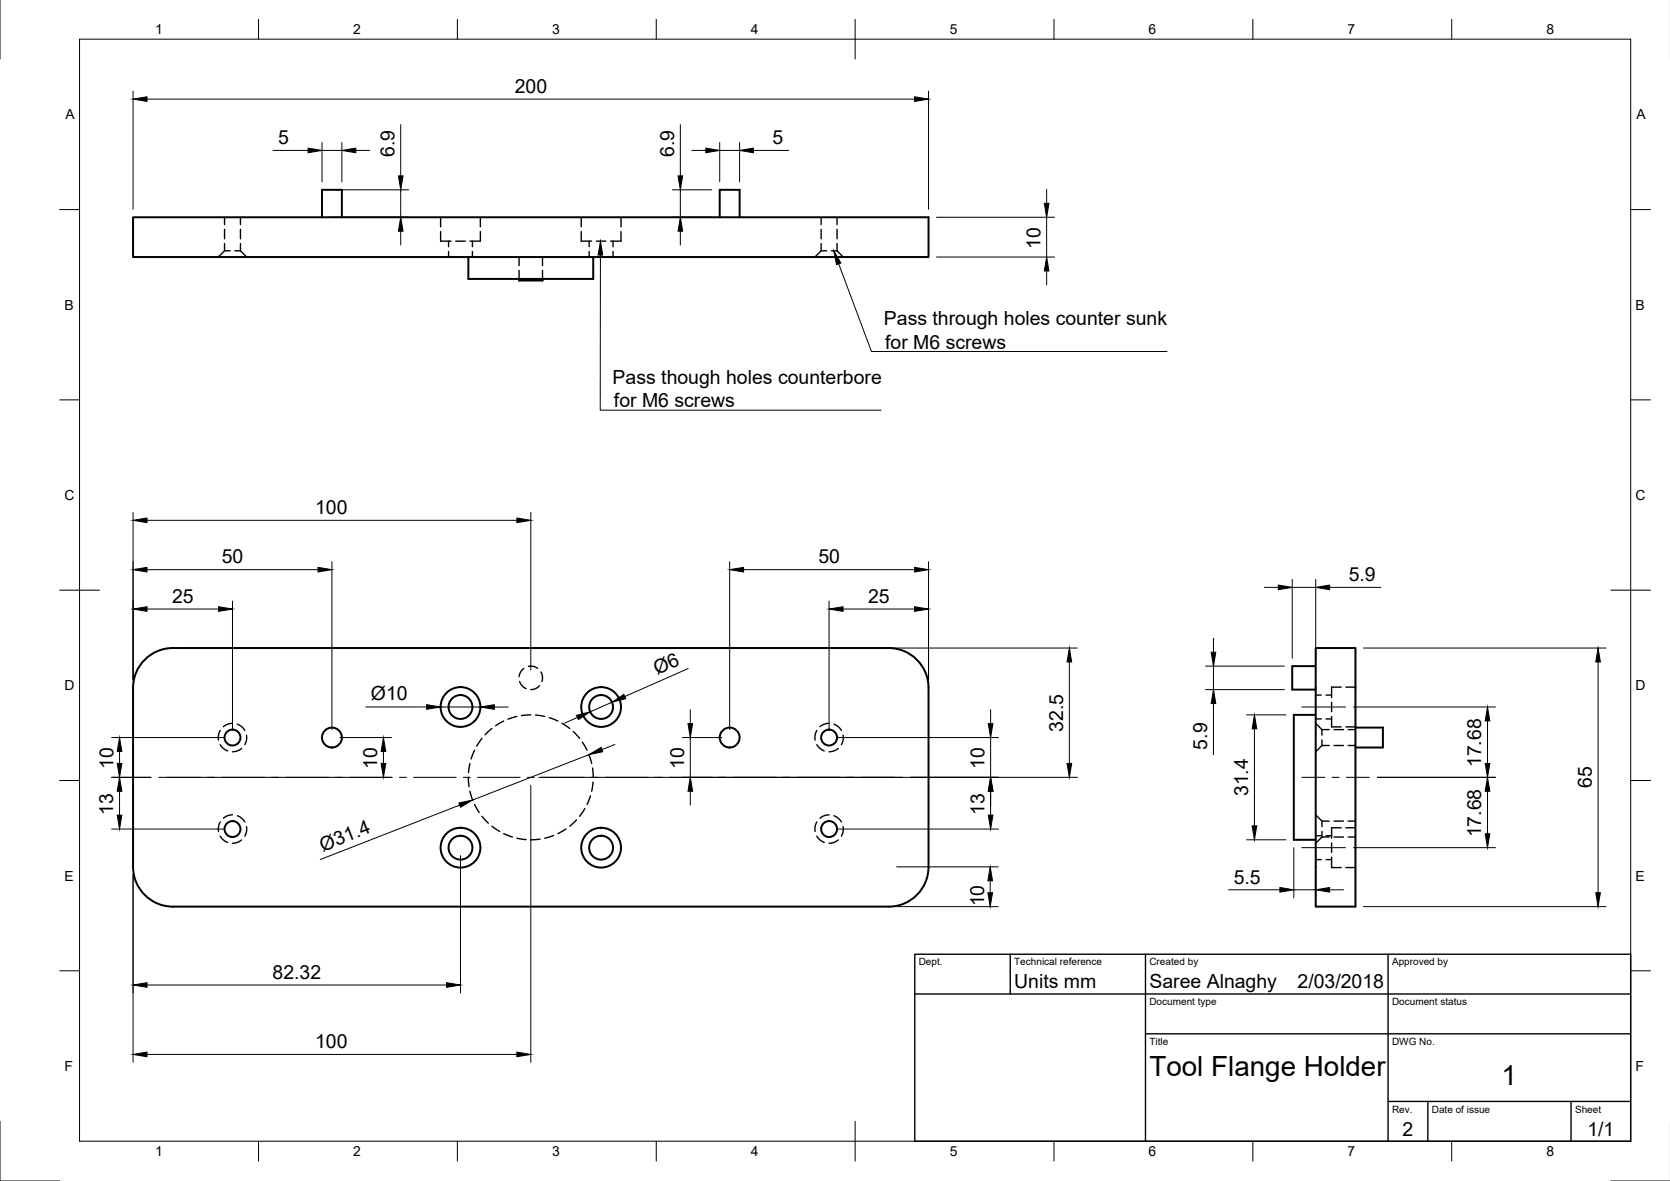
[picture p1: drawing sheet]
<svg xmlns="http://www.w3.org/2000/svg" width="420mm" height="297mm" viewBox="0 0 420 297" stroke-linecap="round" stroke-linejoin="round" font-family="sans-serif">
<!-- layer: Visible -->
<g fill="none" stroke="#000" stroke-width=".5">
<path d="M33.5 54.6h200.1v10.1h-200.1zM81 54.6v-6.9h5v6.9M181.1 54.6v-6.9h5v6.9M117.8 64.7v5.5h31.5v-5.5M130.6 70.2v.4h5.9v-.4M36 166.4a10 10 0 0 1 7.5-3.4h180.1a10 10 0 0 1 10 10v45a10 10 0 0 1-10 10h-180.1a10 10 0 0 1-10-10v-45a10 10 0 0 1 2.5-6.6zM331 179.8h-5.5v31.4h5.5M331 163h10v65h-10zM331 167.5h-5.9v5.9h5.9M341 183h6.9v5h-6.9"/>
<circle cx="115.9" cy="177.8" r="3"/>
<circle cx="115.9" cy="177.8" r="5"/>
<circle cx="151.2" cy="177.8" r="3"/>
<circle cx="151.2" cy="177.8" r="5"/>
<circle cx="58.5" cy="185.5" r="2"/>
<circle cx="83.5" cy="185.5" r="2.5"/>
<circle cx="183.6" cy="185.5" r="2.5"/>
<circle cx="208.6" cy="185.5" r="2"/>
<circle cx="58.5" cy="208.5" r="2"/>
<circle cx="115.9" cy="213.2" r="3"/>
<circle cx="115.9" cy="213.2" r="5"/>
<circle cx="151.2" cy="213.2" r="3"/>
<circle cx="151.2" cy="213.2" r="5"/>
<circle cx="208.6" cy="208.5" r="2"/>
</g>
<!-- layer: Hidden -->
<g fill="none" stroke="#000" stroke-width=".35">
<path d="M56.5 54.6v1.9M56.5 57.7v2.4M60.5 54.6v1.9M60.5 57.7v2.4M110.9 58.2v2.4h2.6M110.9 54.6v2.5M120.9 58.2v2.4h-2.7M120.9 54.6v2.5M146.2 58.2v2.4h2.7M146.2 54.6v2.5M156.2 58.2v2.4h-2.6M156.2 54.6v2.5"/>
<path d="M206.6 54.6v1.9M206.6 57.7v2.4M210.6 54.6v1.9M210.6 57.7v2.4M56.5 63.1h1.4M56.5 61.2v1.9l-1.6 1.6M59.1 63.1h1.4M60.5 63.1l1.6 1.6M60.5 61.2v1.9M112.9 60.6v1.5M112.9 63.2v1.5M114.7 60.6h2.3"/>
<path d="M118.9 60.6v1.5M118.9 63.2v1.5M130.6 64.7v2.1M130.6 68v2.2M136.5 64.7v2.1M136.5 68v2.2M148.2 60.6v1.5M148.2 63.2v1.5M150 60.6h2.4M154.2 60.6v1.5M154.2 63.2v1.5M206.6 63.1h1.4"/>
<path d="M206.6 61.2v1.9l-1.6 1.6M209.2 63.1h1.4M210.6 63.1l1.6 1.6M210.6 61.2v1.9M130.7 171.4a2.95 2.95 0 0 0 1.6 1.8M131.8 168.1a2.94 2.94 0 0 0-1.2 2.1M132.9 167.6a2.93 2.93 0 0 1 2.4 .5M133.5 179.8l-2.3 .2M134.7 179.8l2.3 .4M135.7 172.5a2.95 2.95 0 0 1-2.2 .9M136.1 169a2.96 2.96 0 0 1 .2 2.4M331 174.8h1.4"/>
<path d="M333.6 174.8h1.4M335 176.6v2.4M337.4 172.8h-2.4v2.6M338.6 172.8h2.4M55.4 183.7a3.6 3.6 0 0 0-.4 2.4M55.4 187.3a3.5 3.5 0 0 0 1.9 1.6M58.5 181.9a3.6 3.6 0 0 0-2.3 .9M59.7 182.1a3.6 3.6 0 0 1 1.9 1.6M60.8 188.2l-1 .6-1.3 .3M62 184.9a3.5 3.5 0 0 1-.4 2.4M117.8 195.5l.2 2.4M118.2 192l-.3 2.3"/>
<path d="M118.2 199l.7 2.3M119.4 188.7l-.9 2.2M121.3 185.7l-1.4 2M123.7 183.2l-1.7 1.6M126.7 181.4l-2 1.1M130 180.2l-2.2 .7M138.2 180.5l2.2 .9M141.4 181.9l1.9 1.3M144.2 184l1.6 1.7M146.5 186.7l1.2 2M148.2 189.8l.7 2.2M149.1 193.2l.2 2.3"/>
<path d="M149.2 196.7l-.3 2.3M205.5 183.7a3.6 3.6 0 0 0-.4 2.4M205.5 187.3a3.5 3.5 0 0 0 1.9 1.6M208.6 181.9a3.6 3.6 0 0 0-2.3 .9M209.8 182.1a3.6 3.6 0 0 1 1.9 1.6M210.9 188.2l-1 .6-1.3 .3M212.1 184.9a3.6 3.6 0 0 1-.4 2.4M331 181.9l1.6 1.6h1.8M331 180.8h1.4M332.6 183.5v1.4M332.6 186.1v1.4M332.6 187.5l-1.6 1.6"/>
<path d="M332.6 187.5h1.8M333.6 180.8h1.4M335 180.2v2.6h2.4M335.6 183.5h2.4M335.6 187.5h2.4M338.6 182.8h2.4M339.2 183.5h1.8M339.2 187.5h1.8M55.4 206.7l-.4 1.1v1.3M55.4 210.3a3.6 3.6 0 0 0 1.9 1.6M58.5 205a3.6 3.6 0 0 0-2.3 .8M59.7 205.2a3.6 3.6 0 0 1 1.9 1.5"/>
<path d="M60.8 211.3l-1 .5-1.3 .3M62 207.9a3.5 3.5 0 0 1-.4 2.4M119.4 202.3l1.2 2.1M121.3 205.3l1.6 1.7M123.7 207.8l2 1.3M126.7 209.7l2.2 .8M130 210.8l2.4 .4M135.9 211l-2.4 .2M139.3 210.1l-2.3 .7M142.4 208.5l-2 1.2M145.1 206.2l-1.8 1.6M147.1 203.4l-1.3 1.9"/>
<path d="M148.6 200.1l-.9 2.2M205.5 206.7l-.4 1.3v1.1M205.5 210.3a3.6 3.6 0 0 0 1.9 1.6M208.6 205a3.6 3.6 0 0 0-2.3 .8M209.8 205.2a3.6 3.6 0 0 1 1.9 1.5M210.9 211.3l-1 .5-1.3 .3M212.1 207.9a3.6 3.6 0 0 1-.4 2.4M331 204.9l1.6 1.6h1.8M331 216.2h1.4M331 210.2h1.4M332.6 206.5v1.4M332.6 209.1v1.4"/>
<path d="M332.6 210.5l-1.6 1.6M332.6 210.5h1.8M333.6 216.2h1.4M333.6 210.2h1.4M335 215.6v2.6h2.4M335 212v2.4M335.6 206.5h2.4M335.6 210.5h2.4M337.4 208.2h-2.4v2.6M338.6 218.2h2.4M338.6 208.2h2.4M339.2 206.5h1.8"/>
<path d="M339.2 210.5h1.8"/>
</g>
<!-- layer: Border -->
<g fill="none" stroke="#000" stroke-width=".25">
<path d="M0 -.1v15M20 9.9h390.3v277.1h-390.3zM65 4.8v5.1M115.1 4.8v5.1M165.1 4.8v5.1M215.1 4.8v10.1M265.2 4.8v5.1M315.2 4.8v5.1M365.2 4.8v5.1M15 52.7h5M410.3 52.7h5M15 100.6h5"/>
<path d="M410.3 100.6h5M15 148.4h10M405.3 148.4h10M15 196.3h5M410.3 196.3h5M15 244.2h5M410.3 244.2h5M0 282v15h15M65 287v5M115.1 287v5M165.1 287v5M215.1 282v10"/>
<path d="M265.2 287v5M315.2 287v5M365.2 287v5M405.3 297h14.9"/>
</g>
<!-- layer: TitleBlock -->
<path d="M230.2 240h180.1v47h-180.1zM230.2 250h180.1M254.2 240v10M288.2 240v47M349.2 240v47M288.2 260h122.1M349.2 277h61.1M359.2 277v10M395.3 277v10" fill="none" stroke="#000" stroke-width=".35"/>
<!-- layer: Dimensions -->
<g fill="none" stroke="#000" stroke-width=".25">
<path d="M33.5 22.9v29.7M37 24.9h193.1M68.7 37.8h8.8M81 37.8h5M81 35.8v9.9M86 35.8v9.9M89.5 37.8h3.5M100.8 31.3v12.9M171.2 31.3v12.9M174.1 37.8h3.5M181.1 35.8v9.9M181.1 37.8h5"/>
<path d="M186.1 35.8v9.9M189.6 37.8h8.8M233.6 22.9v29.7M83 54.6h19.8M83 47.7h19.8M100.8 47.7v6.9M100.8 58.1v3.6M169.2 54.6h9.9M169.2 47.7h9.9M171.2 47.7v6.9M171.2 58.1v3.6M235.6 54.6h29.7"/>
<path d="M263.3 47.6v3.5M263.3 54.6v10.1M235.6 64.7h29.7M263.3 68.2v3.5M33.5 128.9v42.1M37 130.9h93M133.5 128.9v39.6M37 143.3h43M37 153.2h18M58.5 151.2v32.3M83.5 141.3v42.2M183.6 141.3v42.2"/>
<path d="M187.1 143.3h43M208.6 151.2v32.3M212.1 153.2h18M233.6 141.3v29.7M318.1 147.7h3.5M325.1 145.7v19.8M325.1 147.7h5.9M331 145.7v19.8M334.5 147.7h12.9M45.5 163h225.5M92 177.8h15.3M110.9 177.8h10"/>
<path d="M124.4 177.8h3.5M154 176.6l-5.5 2.4M173.1 168.1l-15.9 7.1M173.7 178.5v3.5M249.2 178.5v3.5M269 166.5v25.5M303.3 167.5h19.8M303.3 173.4h19.8M305.3 160.5v3.5M305.3 167.5v5.9M305.3 176.9v12.9M313.6 179.8h9.9"/>
<path d="M340.5 177.8h35.7M343 163h61.1M402.1 166.5v58M28.1 185.5h28.4M28.1 195.5h9.9M30.1 189v3M30.1 199v6M42 195.5h56.5M85.5 185.5h13M96.5 189v3M133.5 197.5v69.7M135.5 195.5h135.5"/>
<path d="M145.3 180.4l-3.2 1.5M148.2 189.8l-29.3 11.4M154.7 187.3l-3.3 1.2M171.7 185.5h9.9M173.7 185.5v10M173.7 199v3.5M210.6 185.5h40.6M249.2 185.5v10M249.2 199v6M315.6 183.3v24.4M346.5 195.5h29.7M374.2 181.3v10.7"/>
<path d="M374.2 199v10.7M28.1 208.5h28.4M115.6 202.5l-35 13.7M115.9 215.2v34.5M210.6 208.5h40.6M225.6 218h25.5M313.6 211.2h9.9M325.5 213.2v12.6M331 213.2v12.6M340.5 213.2h35.7M33.5 220v47.2M225.6 228h25.5"/>
<path d="M249.1 221.5v3M309.1 223.8h12.9M325.5 223.8h5.5M334.5 223.8h3.5M343 228h61.1M37 247.7h75.4M37 265.2h93"/>
</g>
<g fill="#000" stroke="#000" stroke-width=".25">
<path d="M33.5 24.9l3.5-.6v1.2zM77.5 37.2l3.5 .6-3.5 .6zM86 37.8l3.5-.6v1.2zM177.6 37.2l3.5 .6-3.5 .6zM186.1 37.8l3.5-.6v1.2zM230.1 24.3l3.5 .6-3.5 .6zM100.8 54.6l.6 3.5h-1.2zM100.2 44.2h1.2l-.6 3.5zM171.2 54.6l.6 3.5h-1.2zM170.6 44.2h1.2l-.6 3.5zM262.7 51.1h1.2l-.6 3.5zM263.3 64.7l.6 3.5h-1.2z"/>
<path d="M33.5 130.9l3.5-.6v1.2zM130 130.3l3.5 .6-3.5 .6zM33.5 143.3l3.5-.6v1.2zM33.5 153.2l3.5-.6v1.2zM55 152.6l3.5 .6-3.5 .6zM80 142.7l3.5 .6-3.5 .6zM183.6 143.3l3.5-.6v1.2zM208.6 153.2l3.5-.6v1.2zM230.1 142.7l3.5 .6-3.5 .6zM230.1 152.6l3.5 .6-3.5 .6zM321.6 147.1l3.5 .6-3.5 .6zM331 147.7l3.5-.6v1.2z"/>
<path d="M107.4 177.2l3.5 .6-3.6 .6zM120.9 177.8l3.5-.6v1.2zM145 179.9l3.5-.9-3 2zM154 176.6l2.9-1.9 .5 1zM269 163l.6 3.5h-1.1zM304.7 164h1.2l-.6 3.5zM305.3 173.4l.6 3.5h-1.2zM402.1 163l.5 3.5h-1.1zM29.5 192h1.2l-.6 3.5zM30.1 185.5l.6 3.5h-1.2zM30.1 195.5l.6 3.5h-1.2zM96.5 185.5l.6 3.5h-1.2z"/>
<path d="M95.9 192h1.2l-.6 3.5zM148.2 189.8l3-1.8 .5 1.1zM173.1 182h1.2l-.6 3.5zM173.7 195.5l.6 3.5h-1.2zM249.2 195.5l.6 3.5h-1.2zM248.6 182h1.2l-.6 3.5zM268.5 192h1.1l-.6 3.5zM315.6 179.8l.6 3.5h-1.2zM373.7 192h1.1l-.6 3.5zM374.2 177.8l.6 3.5h-1.1zM374.2 195.5l.6 3.5h-1.1zM29.5 205h1.2l-.6 3.5z"/>
<path d="M115.4 202l3.5-.8-3 1.8zM248.6 205h1.2l-.6 3.5zM315 207.7h1.2l-.6 3.5zM373.7 209.7h1.1l-.6 3.5zM249.1 218l.6 3.5h-1.2zM248.5 224.5h1.2l-.6 3.5zM322 223.2l3.5 .6-3.5 .6zM331 223.8l3.5-.6v1.2zM401.5 224.5h1.1l-.5 3.5zM33.5 247.7l3.5-.5v1.1zM112.4 247.2l3.5 .5-3.5 .6zM33.5 265.2l3.5-.6v1.2z"/>
<path d="M130 264.6l3.5 .6-3.5 .6z"/>
</g>
<!-- layer: Center Lines -->
<g fill="none" stroke="#000" stroke-width=".25">
<path d="M327.5 177.8h11M40 195.5h10.4M52.2 195.5h1.8M55.8 195.5h10.7M68.3 195.5h1.8M71.9 195.5h10.7M84.4 195.5h1.8M88 195.5h10.7M100.5 195.5h1.8M104.1 195.5h10.7M116.6 195.5h1.8M120.1 195.5h10.8"/>
<path d="M132.7 195.5h1.7M136.2 195.5h10.7M148.7 195.5h1.8M152.3 195.5h10.7M164.8 195.5h1.8M168.4 195.5h10.7M180.9 195.5h1.8M184.5 195.5h10.7M197 195.5h1.8M200.6 195.5h10.7M213.1 195.5h1.8M216.6 195.5h10.5"/>
<path d="M327.5 195.5h5.8M335.1 195.5h1.8M338.7 195.5h5.8M327.5 213.2h11"/>
</g>
<!-- layer: Annotations -->
<path d="M151.1 60.6l.5 3.6h-1.1zM209.8 63.1l1.8 3.1-1.1 .4z" fill="#000" stroke="#000" stroke-width=".25"/>
<path d="M151.1 64.2l-.1 39h70.7M211 66.4l8.3 22h74.3" fill="none" stroke="#000" stroke-width=".25"/>
<g font-size="7">
<text x="289.2" y="270.5">Tool Flange Holder</text>
<text x="377.8" y="272.9">1</text>
</g>
<g font-size="4.9">
<text x="129.5" y="23.4">200</text>
<text x="70" y="36.3">5</text>
<text x="99.3" y="39.4" transform="rotate(-90 99.3 39.4)">6.9</text>
<text x="169.6" y="39.4" transform="rotate(-90 169.6 39.4)">6.9</text>
<text x="194.4" y="36.3">5</text>
<text x="261.8" y="62.5" transform="rotate(-90 261.8 62.5)">10</text>
<text x="222.4" y="81.8">Pass through holes counter sunk</text>
<text x="222.7" y="87.7">for M6 screws</text>
<text x="154.1" y="96.6">Pass though holes counterbore</text>
<text x="154.5" y="102.5">for M6 screws</text>
<text x="79.3" y="129.3">100</text>
<text x="55.8" y="141.7">50</text>
<text x="205.9" y="141.7">50</text>
<text x="339.3" y="146.2">5.9</text>
<text x="43.3" y="151.6">25</text>
<text x="218.4" y="151.6">25</text>
<text x="165.3" y="169.8" transform="rotate(-24 165.3 169.8)">Ø6</text>
<text x="93.3" y="176.2">Ø10</text>
<text x="267.5" y="184" transform="rotate(-90 267.5 184)">32.5</text>
<text x="303.7" y="188.5" transform="rotate(-90 303.7 188.5)">5.9</text>
<text x="28.5" y="193.4" transform="rotate(-90 28.5 193.4)">10</text>
<text x="94.9" y="193.4" transform="rotate(-90 94.9 193.4)">10</text>
<text x="172.1" y="193.4" transform="rotate(-90 172.1 193.4)">10</text>
<text x="247.7" y="193.4" transform="rotate(-90 247.7 193.4)">10</text>
<text x="372.7" y="192.9" transform="rotate(-90 372.7 192.9)">17.68</text>
<text x="314" y="200.3" transform="rotate(-90 314 200.3)">31.4</text>
<text x="400.5" y="198.2" transform="rotate(-90 400.5 198.2)">65</text>
<text x="28.5" y="204.9" transform="rotate(-90 28.5 204.9)">13</text>
<text x="247.7" y="204.9" transform="rotate(-90 247.7 204.9)">13</text>
<text x="81.2" y="214.2" transform="rotate(-21 81.2 214.2)">Ø31.4</text>
<text x="372.7" y="210.6" transform="rotate(-90 372.7 210.6)">17.68</text>
<text x="247.6" y="228" transform="rotate(-90 247.6 228)">10</text>
<text x="310.4" y="222.2">5.5</text>
<text x="68.6" y="246.2">82.32</text>
<text x="255.2" y="248.5">Units mm</text>
<text x="289.2" y="248.5">Saree Alnaghy</text>
<text x="326.5" y="248.5">2/03/2018</text>
<text x="79.3" y="263.6">100</text>
<text x="352.9" y="285.7">2</text>
<text x="399.4" y="285.7">1/1</text>
</g>
<g font-size="3.5">
<text x="39" y="8.6">1</text>
<text x="88.9" y="8.6">2</text>
<text x="138.9" y="8.6">3</text>
<text x="188.9" y="8.6">4</text>
<text x="239" y="8.6">5</text>
<text x="288.9" y="8.6">6</text>
<text x="339" y="8.6">7</text>
<text x="389.1" y="8.6">8</text>
<text x="16.4" y="30">A</text>
<text x="411.7" y="30">A</text>
<text x="16.2" y="77.9">B</text>
<text x="411.5" y="77.9">B</text>
<text x="16.3" y="125.8">C</text>
<text x="411.5" y="125.8">C</text>
<text x="16.2" y="173.6">D</text>
<text x="411.5" y="173.6">D</text>
<text x="16.3" y="221.5">E</text>
<text x="411.5" y="221.5">E</text>
<text x="16.3" y="269.4">F</text>
<text x="411.5" y="269.4">F</text>
<text x="39" y="290.8">1</text>
<text x="88.9" y="290.8">2</text>
<text x="138.9" y="290.8">3</text>
<text x="188.9" y="290.8">4</text>
<text x="239" y="290.8">5</text>
<text x="288.9" y="290.8">6</text>
<text x="339" y="290.8">7</text>
<text x="389.1" y="290.8">8</text>
</g>
<g font-size="2.5">
<text x="231.2" y="242.8">Dept.</text>
<text x="255.2" y="242.8">Technical reference</text>
<text x="289.2" y="242.8">Created by</text>
<text x="350.2" y="242.8">Approved by</text>
<text x="289.2" y="252.8">Document type</text>
<text x="350.2" y="252.8">Document status</text>
<text x="289.2" y="262.8">Title</text>
<text x="350.2" y="262.8">DWG No.</text>
<text x="350.2" y="279.8">Rev.</text>
<text x="360.2" y="279.8">Date of issue</text>
<text x="396.3" y="279.8">Sheet</text>
</g>
</svg>
